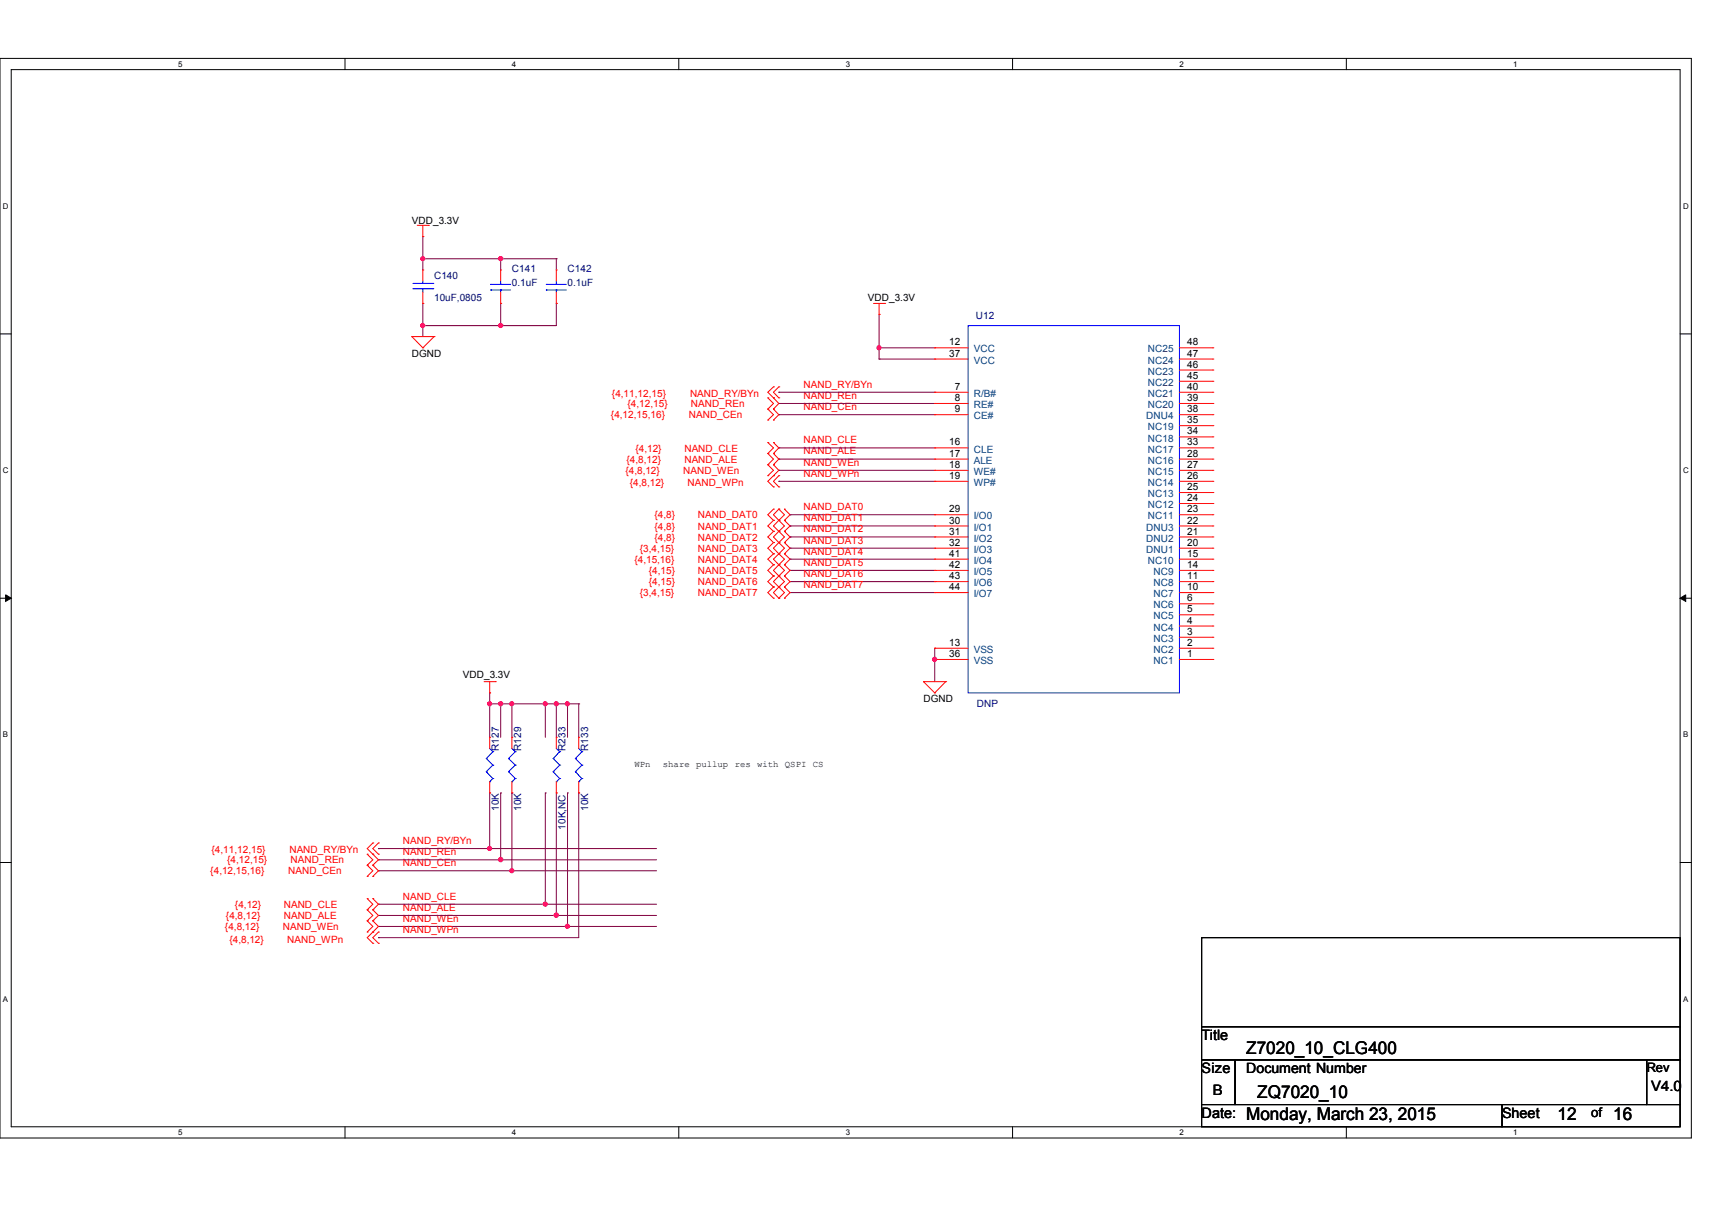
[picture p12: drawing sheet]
<svg xmlns="http://www.w3.org/2000/svg" width="297mm" height="210mm" viewBox="0 0 297 210" stroke-linecap="round" stroke-linejoin="round" font-family="sans-serif">
<path d="M0 10.1h293.5v187.3h-293.5zM1.9 12.1h289.6v183.4h-289.6z" fill="none" stroke="#000" stroke-width=".17"/>
<g fill="#fff">
<path d="M30.9 10.3h.7v1.5h-.7z"/>
<path d="M30.9 195.7h.7v1.5h-.7z"/>
</g>
<path d="M59.9 10.1v2M59.9 195.5v1.9" fill="none" stroke="#000" stroke-width=".17"/>
<g fill="#fff">
<path d="M88.8 10.3h.7v1.5h-.7z"/>
<path d="M88.8 195.7h.7v1.5h-.7z"/>
</g>
<path d="M117.8 10.1v2M117.8 195.5v1.9" fill="none" stroke="#000" stroke-width=".17"/>
<g fill="#fff">
<path d="M146.7 10.3h.7v1.5h-.7z"/>
<path d="M146.7 195.7h.7v1.5h-.7z"/>
</g>
<path d="M175.7 10.1v2M175.7 195.5v1.9" fill="none" stroke="#000" stroke-width=".17"/>
<g fill="#fff">
<path d="M204.6 10.3h.8v1.5h-.8z"/>
<path d="M204.6 195.7h.8v1.5h-.8z"/>
</g>
<path d="M233.6 10.1v2M233.6 195.5v1.9" fill="none" stroke="#000" stroke-width=".17"/>
<g fill="#fff">
<path d="M262.6 10.3h.7v1.5h-.7z"/>
<path d="M262.6 195.7h.7v1.5h-.7z"/>
<path d="M.5 35h.9v1.5h-.9z"/>
<path d="M292 35h.9v1.5h-.9z"/>
<path d="M.5 80.8h.9v1.5h-.9z"/>
<path d="M292 80.8h.9v1.5h-.9z"/>
</g>
<path d="M0 57.9h1.9M291.5 57.9h2" fill="none" stroke="#000" stroke-width=".17"/>
<g fill="#fff">
<path d="M.5 126.7h.9v1.5h-.9z"/>
<path d="M292 126.7h.9v1.5h-.9z"/>
</g>
<path d="M0 103.8h1.9M291.5 103.8h2" fill="none" stroke="#000" stroke-width=".17"/>
<path d="M1 103.2l.9 .6-.9 .5zM291.5 103.8l1-.6v1.1z" fill="#000" stroke="#000" stroke-width=".17"/>
<g fill="#fff">
<path d="M.5 172.5h.9v1.5h-.9z"/>
<path d="M292 172.5h.9v1.5h-.9z"/>
</g>
<path d="M0 149.6h1.9M291.5 149.6h2M208.5 162.7h83v15.4h-83zM208.5 178.1h83v5.8h-83zM208.5 183.9h5.8v7.7h-5.8zM208.5 191.6h52.1v3.9h-52.1zM214.3 183.9h71.4v7.7h-71.4zM260.6 191.6h30.9v3.9h-30.9zM285.7 183.9h5.8v7.7h-5.8z" fill="none" stroke="#000" stroke-width=".17"/>
<g fill="none" stroke="#800040" stroke-width=".17">
<path d="M73.4 44.9h.1M73.4 52.6h.1M73.4 56.5h.1M73.4 41h.1M73.4 41v5.8M73.4 52.6v5.8M73.4 44.9h23.1M86.9 52.6h.1M86.9 44.9h.1M86.9 56.5h.1M86.9 44.9v1.9M86.9 52.6v3.9"/>
<path d="M96.5 44.9h.1M96.5 52.6h.1M96.5 52.6v3.9h-23.1M96.5 44.9v1.9M152.5 54.5h.1M152.5 54.5v7.8M135.1 79.6h.1M135.1 77.7h.1M135.1 71.9h.1M135.1 70h.1M135.1 68h.1M135.1 79.6h27.1"/>
<path d="M135.1 77.7h27.1M135.1 71.9h27.1M135.1 70h27.1M135.1 68h27.1M152.5 60.3h.1M152.5 62.3h.1M152.5 60.3h9.7M152.5 62.3h9.7M135.1 81.6h.1M135.1 83.5h.1M135.1 81.6h27.1M135.1 83.5h27.1"/>
<path d="M137.1 89.3h.1M137.1 91.2h.1M137.1 93.1h.1M137.1 95.1h.1M137.1 97h.1M137.1 98.9h.1M137.1 89.3h25.1M137.1 91.2h25.1M137.1 93.1h25.1M137.1 95.1h25.1M137.1 97h25.1M137.1 98.9h25.1"/>
<path d="M137.1 100.9h.1M137.1 102.8h.1M137.1 100.9h25.1M137.1 102.8h25.1M162.2 114.4h.1M162.2 112.5h.1M162.2 112.5v5.8M85 122.1h.1M85 120.2h.1M85 137.6h.1M85 122.1h15.4M85 120.2v7.7"/>
<path d="M85 137.6v9.6M86.9 122.1h.1M86.9 137.6h.1M86.9 122.1v5.8M86.9 137.6v11.6M88.8 122.1h.1M88.8 137.6h.1M88.8 122.1v5.8M88.8 137.6v13.5M94.6 122.1h.1M94.6 137.6h.1M94.6 122.1v5.8"/>
<path d="M94.6 137.6v19.3M96.5 122.1h.1M96.5 137.6h.1M96.5 122.1v5.8M96.5 137.6v21.2M98.5 122.1h.1M98.5 137.6h.1M98.5 122.1v5.8M98.5 137.6v23.1M100.4 122.1h.1M100.4 137.6h.1M100.4 137.6v25.1h-34.7"/>
<path d="M100.4 122.1v5.8M65.7 158.8h.1M65.7 156.9h.1M65.7 151.1h.1M65.7 149.2h.1M65.7 147.2h.1M65.7 158.8h48.2M65.7 156.9h48.2M65.7 151.1h48.2M65.7 149.2h48.2M65.7 147.2h48.2M85 147.2h.1"/>
<path d="M86.9 149.2h.1M88.8 151.1h.1M94.6 156.9h.1M96.5 158.8h.1M65.7 160.7h.1M65.7 162.7h.1M65.7 160.7h48.2M98.5 160.7h.1"/>
</g>
<g fill="#f0f" stroke="#f0f" stroke-width=".17">
<circle cx="86.9" cy="56.5" r=".37"/>
<circle cx="73.3" cy="56.5" r=".36"/>
<circle cx="152.5" cy="60.3" r=".36"/>
<circle cx="162.2" cy="114.4" r=".36"/>
<circle cx="86.9" cy="44.9" r=".37"/>
<circle cx="73.3" cy="44.9" r=".36"/>
<circle cx="94.6" cy="156.8" r=".36"/>
<circle cx="88.8" cy="151" r=".36"/>
<circle cx="86.9" cy="149.1" r=".38"/>
<circle cx="84.9" cy="147.2" r=".36"/>
<circle cx="88.8" cy="122.1" r=".36"/>
<circle cx="86.9" cy="122.1" r=".37"/>
<circle cx="84.9" cy="122.1" r=".36"/>
<circle cx="96.5" cy="122.1" r=".37"/>
<circle cx="94.6" cy="122.1" r=".36"/>
<circle cx="98.4" cy="122.1" r=".36"/>
<circle cx="96.5" cy="158.8" r=".38"/>
<circle cx="98.4" cy="160.7" r=".36"/>
</g>
<g fill="none" stroke="#f00" stroke-width=".17">
<path d="M72.4 39.1h1.9M73.4 39.1v1.9M74.3 39.1h.1M71.5 58.4h.1M71.5 58.4h3.8M71.5 58.4l1.9 1.9M73.4 41h.1M73.4 46.8h.1M73.4 52.6h.1M73.4 46.8v1.9M73.4 50.7v1.9M75.3 58.4h.1"/>
<path d="M75.3 58.4l-1.9 1.9M86.9 52.6h.1M86.9 46.8h.1M86.9 46.8v1.9M86.9 50.7v1.9M96.5 52.6h.1M96.5 46.8h.1M96.5 46.8v1.9M96.5 50.7v1.9M151.6 52.6h1.9M152.5 54.5h.1M152.5 52.6v1.9"/>
<path d="M153.5 52.6h.1M73.4 60.3h.1M133.2 72.9h.1M133.2 71h.1M133.2 69h.1M133.2 78.7h.1M133.2 76.8h.1M133.2 71l1 .9-1 1M133.2 69l1 1-1 1M133.2 76.8l1 .9-1 1M133.2 78.7l1 .9-1 1M134.2 71h.1"/>
<path d="M134.2 72.9h.1M134.2 69h.1M134.2 67.1h.1M134.2 76.8h.1M134.2 78.7h.1M134.2 71l.9 .9-.9 1M134.2 69l.9 1-.9 1M134.2 67.1l-1 .9 1 1M134.2 76.8l.9 .9-.9 1M134.2 78.7l.9 .9-.9 1M135.1 67.1h.1M135.1 69h.1"/>
<path d="M135.1 67.1l-.9 .9 .9 1M162.2 68h.1M162.2 70h.1M162.2 71.9h.1M162.2 60.3h.1M162.2 77.7h.1M162.2 79.6h.1M162.2 62.3h.1M162.2 68h5.8M162.2 70h5.8M162.2 71.9h5.8M162.2 60.3h5.8"/>
<path d="M162.2 77.7h5.8M162.2 79.6h5.8M162.2 62.3h5.8M204.6 68h5.8M204.6 70h5.8M204.6 71.9h5.8M204.6 60.3h5.8M204.6 77.7h5.8M204.6 79.6h5.8M204.6 75.8h5.8M204.6 73.8h5.8M204.6 62.3h5.8"/>
<path d="M204.6 66.1h5.8M204.6 64.2h5.8M210.4 79.6h.1M210.4 77.7h.1M210.4 75.8h.1M210.4 73.8h.1M210.4 71.9h.1M210.4 70h.1M210.4 68h.1M210.4 66.1h.1M210.4 64.2h.1M210.4 62.3h.1"/>
<path d="M210.4 60.3h.1M133.2 80.6h.1M133.2 82.5h.1M133.2 80.6l1 1-1 .9M134.2 80.6h.1M134.2 82.5h.1M134.2 84.5h.1M134.2 88.3h.1M134.2 90.3h.1M134.2 92.2h.1M134.2 94.1h.1M134.2 96.1h.1"/>
<path d="M134.2 98h.1M134.2 99.9h.1M134.2 80.6l.9 1-1.9 1.9 1 1M134.2 92.2l-1 .9 1 1M134.2 88.3l-1 1 1 1M134.2 90.3l-1 .9 1 1M134.2 98l-1 .9 1 1M134.2 94.1l-1 1 1 1M134.2 96.1l-1 .9 1 1M134.2 99.9l-1 1 1 .9M135.1 82.5h.1M135.1 84.5h.1"/>
<path d="M135.1 90.3h.1M135.1 88.3h.1M135.1 92.2h.1M135.1 94.1h.1M135.1 96.1h.1M135.1 98h.1M135.1 99.9h.1M135.1 82.5l-.9 1 .9 1M135.1 88.3l1 1-1 1M135.1 88.3l-.9 1 .9 1M135.1 90.3l1 .9-1 1M135.1 90.3l-.9 .9 1.9 1.9-1 1"/>
<path d="M135.1 92.2l-.9 .9 .9 1M135.1 94.1l1 1-1.9 1.9 .9 1M135.1 94.1l-.9 1 .9 1M135.1 96.1l1 .9-1 1M135.1 98l1 .9-1 1M135.1 98l-.9 .9 .9 1M135.1 99.9l1 1-1 .9M135.1 99.9l-.9 1 .9 .9M136.1 88.3h.1M136.1 90.3h.1M136.1 92.2h.1M136.1 94.1h.1"/>
<path d="M136.1 96.1h.1M136.1 98h.1M136.1 99.9h.1M136.1 88.3l1 1-1 1M136.1 92.2l1 .9-1 1M136.1 90.3l1 .9-1 1M136.1 94.1l1 1-1 1M136.1 98l1 .9-1 1M136.1 96.1l1 .9-1 1M136.1 99.9l1 1-1 .9M162.2 81.6h.1M162.2 83.5h.1"/>
<path d="M162.2 89.3h.1M162.2 91.2h.1M162.2 93.1h.1M162.2 95.1h.1M162.2 97h.1M162.2 98.9h.1M162.2 98.9h5.8M162.2 97h5.8M162.2 81.6h5.8M162.2 83.5h5.8M162.2 95.1h5.8M162.2 93.1h5.8"/>
<path d="M162.2 91.2h5.8M162.2 89.3h5.8M204.6 98.9h5.8M204.6 97h5.8M204.6 81.6h5.8M204.6 83.5h5.8M204.6 95.1h5.8M204.6 93.1h5.8M204.6 91.2h5.8M204.6 89.3h5.8M204.6 87.3h5.8M204.6 85.4h5.8"/>
<path d="M210.4 98.9h.1M210.4 97h.1M210.4 95.1h.1M210.4 93.1h.1M210.4 91.2h.1M210.4 89.3h.1M210.4 87.3h.1M210.4 85.4h.1M210.4 83.5h.1M210.4 81.6h.1M84 118.3h1.9M85 118.3v1.9"/>
<path d="M85.9 118.3h.1M134.2 101.8h.1M134.2 103.8h.1M134.2 101.8l-1 1 1 1M135.1 101.8h.1M135.1 103.8h.1M135.1 101.8l1 1-1 1M135.1 101.8l-.9 1 .9 1M136.1 101.8h.1M136.1 103.8h.1M136.1 101.8l1 1-1 1M160.2 118.3h.1"/>
<path d="M160.2 118.3h3.9M160.2 118.3l2 1.9M162.2 112.5h.1M162.2 114.4h.1M162.2 100.9h.1M162.2 102.8h.1M162.2 114.4h5.8M162.2 112.5h5.8M162.2 102.8h5.8M162.2 100.9h5.8M164.1 118.3h.1M164.1 118.3l-1.9 1.9"/>
<path d="M204.6 114.4h5.8M204.6 112.5h5.8M204.6 110.5h5.8M204.6 108.6h5.8M204.6 106.7h5.8M204.6 104.7h5.8M204.6 102.8h5.8M204.6 100.9h5.8M210.4 114.4h.1M210.4 112.5h.1M210.4 110.5h.1M210.4 108.6h.1"/>
<path d="M210.4 106.7h.1M210.4 104.7h.1M210.4 102.8h.1M210.4 100.9h.1M85 120.2h.1M85 127.9h.1M85 137.6h.1M85 127.9v2M85 135.6v2M88.8 127.9h.1M88.8 137.6h.1M88.8 127.9v2"/>
<path d="M88.8 135.6v2M96.5 127.9h.1M96.5 137.6h.1M96.5 127.9v2M96.5 135.6v2M100.4 127.9h.1M100.4 137.6h.1M100.4 127.9v2M100.4 135.6v2M162.2 120.2h.1M63.7 152h.1M63.7 150.1h.1"/>
<path d="M63.7 148.2h.1M63.7 157.8h.1M63.7 155.9h.1M63.7 159.7h.1M63.7 150.1l1 1-1 .9M63.7 148.2l1 1-1 .9M63.7 155.9l1 1-1 .9M63.7 157.8l1 1-1 .9M63.7 159.7l1 1-1 1M64.7 150.1h.1M64.7 152h.1M64.7 148.2h.1"/>
<path d="M64.7 146.2h.1M64.7 155.9h.1M64.7 157.8h.1M64.7 159.7h.1M64.7 150.1l1 1-1 .9M64.7 159.7l1 1-2 2 1 .9M64.7 146.2l-1 1 2 2-1 .9M64.7 155.9l1 1-1 .9M64.7 157.8l1 1-1 .9M65.7 146.2h.1M65.7 148.2h.1M65.7 146.2l-1 1 1 1"/>
<path d="M63.7 161.7h.1M64.7 161.7h.1M64.7 163.6h.1M65.7 161.7h.1M65.7 163.6h.1M65.7 161.7l-1 1 1 .9"/>
</g>
<g fill="none" stroke="#00f" stroke-width=".17">
<path d="M71.6 50.1h3.5M71.6 49.2h3.5M73.4 49.2h.1M73.4 50.1h.1M73.4 48.7v.5M73.4 50.1v.6M75.1 50.1h.1M75.1 49.2h.1M85.1 49.3h.1M85.1 50.3h.1M85.1 49.3h3.5M85.1 50.3h3.5"/>
<path d="M86.9 50.3h.1M86.9 49.3h.1M86.9 48.7v.6M86.9 50.3v.4M94.8 49.3h.1M94.8 50.3h.1M94.8 49.3h3.5M94.8 50.3h3.5M96.5 50.3h.1M96.5 49.3h.1M96.5 48.7v.6M96.5 50.3v.4"/>
<path d="M168 56.5h36.6v63.7h-36.6zM84.4 131.6h.1M84.4 133.9h.1M84.4 131.6l1.1 1.1M84.4 133.9l1.1 1.2M85 135.6h.1M85 129.9l.5 .5M85.5 130.4h.1M85.5 132.7h.1M85.5 135.1h.1M85.5 130.4l-1.1 1.2M85.5 132.7l-1.1 1.2"/>
<path d="M85.5 135.1l-.5 .5M88.2 131.6h.1M88.2 133.9h.1M88.2 131.6l1.2 1.1M88.2 133.9l1.2 1.2M88.8 135.6h.1M88.8 129.9l.6 .5M89.4 130.4h.1M89.4 132.7h.1M89.4 135.1h.1M89.4 130.4l-1.2 1.2M89.4 132.7l-1.2 1.2"/>
<path d="M89.4 135.1l-.6 .5M96 131.6h.1M96 133.9h.1M96 131.6l1.1 1.1M96 133.9l1.1 1.2M96.5 135.6h.1M96.5 129.9l.6 .5M97.1 130.4h.1M97.1 132.7h.1M97.1 135.1h.1M97.1 130.4l-1.1 1.2M97.1 132.7l-1.1 1.2"/>
<path d="M97.1 135.1l-.6 .5M99.8 131.6h.1M99.8 133.9h.1M99.8 131.6l1.2 1.1M99.8 133.9l1.2 1.2M100.4 135.6h.1M100.4 129.9l.6 .5M101 130.4h.1M101 132.7h.1M101 135.1h.1M101 130.4l-1.2 1.2M101 132.7l-1.2 1.2"/>
<path d="M101 135.1l-.6 .5"/>
</g>
<g font-size="3">
<text x="216.2" y="182.8">Z7020_10_CLG400</text>
<text x="218.1" y="190.5">ZQ7020_10</text>
<text x="216.2" y="194.4">Monday, March 23, 2015</text>
<text x="270.3" y="194.4">12</text>
<text x="279.9" y="194.4">16</text>
</g>
<g font-size="2.5">
<text x="208.5" y="180.4">Title</text>
<text x="208.5" y="186.1">Size</text>
<text x="210.4" y="190">B</text>
<text x="216.2" y="186.1">Document Number</text>
<text x="286.5" y="189.2">V4.0</text>
<text x="208.5" y="193.9">Date:</text>
<text x="260.6" y="193.9">Sheet</text>
</g>
<text font-size="2.3" x="276.1" y="193.7">of</text>
<text font-size="2.2" x="285.7" y="185.9">Rev</text>
<g font-size="1.7">
<text x="71.5" y="38.8">VDD_3.3V</text>
<text x="150.6" y="52.3">VDD_3.3V</text>
<text x="164.7" y="59.9">12</text>
<text x="206" y="59.9">48</text>
<text x="71.5" y="61.9">DGND</text>
<text x="164.7" y="61.9">37</text>
<text x="206" y="65.7">45</text>
<text x="206" y="63.8">46</text>
<text x="206" y="61.9">47</text>
<text x="165.7" y="67.6">7</text>
<text x="165.7" y="69.6">8</text>
<text x="165.7" y="71.5">9</text>
<text x="206" y="71.5">38</text>
<text x="206" y="69.6">39</text>
<text x="206" y="67.6">40</text>
<text x="164.7" y="77.3">16</text>
<text x="206" y="77.3">33</text>
<text x="206" y="75.4">34</text>
<text x="206" y="73.4">35</text>
<text x="164.7" y="79.2">17</text>
<text x="164.7" y="81.2">18</text>
<text x="164.7" y="83.1">19</text>
<text x="206" y="83.1">26</text>
<text x="206" y="81.2">27</text>
<text x="206" y="79.2">28</text>
<text x="164.7" y="88.9">29</text>
<text x="206" y="88.9">23</text>
<text x="206" y="86.9">24</text>
<text x="206" y="85">25</text>
<text x="164.7" y="90.8">30</text>
<text x="164.7" y="92.7">31</text>
<text x="164.7" y="94.7">32</text>
<text x="206" y="94.7">20</text>
<text x="206" y="92.7">21</text>
<text x="206" y="90.8">22</text>
<text x="164.7" y="96.6">41</text>
<text x="164.7" y="98.5">42</text>
<text x="164.7" y="100.5">43</text>
<text x="206" y="100.5">11</text>
<text x="206" y="98.5">14</text>
<text x="206" y="96.6">15</text>
<text x="164.7" y="102.4">44</text>
<text x="206" y="106.2">5</text>
<text x="206" y="104.3">6</text>
<text x="206" y="102.4">10</text>
<text x="164.7" y="112">13</text>
<text x="164.7" y="114">36</text>
<text x="206" y="114">1</text>
<text x="206" y="112">2</text>
<text x="206" y="110.1">3</text>
<text x="206" y="108.2">4</text>
<text x="80.3" y="117.5">VDD_3.3V</text>
<text x="160.2" y="121.8">DGND</text>
</g>
<g font-size="1.7" fill="#000080">
<text x="88.8" y="47.3">C141</text>
<text x="98.5" y="47.3">C142</text>
<text x="75.3" y="48.4">C140</text>
<text x="75.3" y="52.3">10uF,0805</text>
<text x="88.8" y="49.6">0.1uF</text>
<text x="98.5" y="49.6">0.1uF</text>
<text x="169.3" y="55.4">U12</text>
<text x="169.5" y="122.6">DNP</text>
<text x="86.6" y="130.2" transform="rotate(-90 86.6 130.2)">R127</text>
<text x="90.4" y="130.2" transform="rotate(-90 90.4 130.2)">R129</text>
<text x="98.1" y="130.2" transform="rotate(-90 98.1 130.2)">R233</text>
<text x="102" y="130.2" transform="rotate(-90 102 130.2)">R133</text>
<text x="86.6" y="140.6" transform="rotate(-90 86.6 140.6)">10K</text>
<text x="90.4" y="140.6" transform="rotate(-90 90.4 140.6)">10K</text>
<text x="98.1" y="143.9" transform="rotate(-90 98.1 143.9)">10K,NC</text>
<text x="102" y="140.6" transform="rotate(-90 102 140.6)">10K</text>
</g>
<g font-size="1.7" fill="#004080">
<text x="169" y="61.1">VCC</text>
<text x="169" y="63.1">VCC</text>
<text x="199.2" y="65">NC23</text>
<text x="199.2" y="63.1">NC24</text>
<text x="199.2" y="61.1">NC25</text>
<text x="169" y="68.8">R/B#</text>
<text x="169" y="70.8">RE#</text>
<text x="199.2" y="70.8">NC20</text>
<text x="199.2" y="68.8">NC21</text>
<text x="199.2" y="66.9">NC22</text>
<text x="169" y="72.7">CE#</text>
<text x="198.9" y="72.7">DNU4</text>
<text x="199.2" y="76.6">NC18</text>
<text x="199.2" y="74.6">NC19</text>
<text x="169" y="78.5">CLE</text>
<text x="169" y="80.4">ALE</text>
<text x="169" y="82.4">WE#</text>
<text x="199.2" y="82.4">NC15</text>
<text x="199.2" y="80.4">NC16</text>
<text x="199.2" y="78.5">NC17</text>
<text x="169" y="84.3">WP#</text>
<text x="199.2" y="88.2">NC12</text>
<text x="199.2" y="86.2">NC13</text>
<text x="199.2" y="84.3">NC14</text>
<text x="169" y="90.1">I/O0</text>
<text x="169" y="92">I/O1</text>
<text x="169" y="94">I/O2</text>
<text x="169" y="95.9">I/O3</text>
<text x="198.9" y="95.9">DNU1</text>
<text x="198.9" y="94">DNU2</text>
<text x="198.9" y="92">DNU3</text>
<text x="199.2" y="90.1">NC11</text>
<text x="169" y="97.8">I/O4</text>
<text x="169" y="99.8">I/O5</text>
<text x="169" y="101.7">I/O6</text>
<text x="199.2" y="97.8">NC10</text>
<text x="200.2" y="101.7">NC8</text>
<text x="200.2" y="99.8">NC9</text>
<text x="169" y="103.6">I/O7</text>
<text x="200.2" y="107.5">NC5</text>
<text x="200.2" y="105.6">NC6</text>
<text x="200.2" y="103.6">NC7</text>
<text x="169" y="113.3">VSS</text>
<text x="200.2" y="113.3">NC2</text>
<text x="200.2" y="111.4">NC3</text>
<text x="200.2" y="109.4">NC4</text>
<text x="169" y="115.2">VSS</text>
<text x="200.2" y="115.2">NC1</text>
</g>
<g font-size="1.7" fill="#f00">
<text x="106.2" y="68.9">{4,11,12,15}</text>
<text x="108.9" y="70.6">{4,12,15}</text>
<text x="119.7" y="68.9">NAND_RY/BYn</text>
<text x="119.9" y="70.6">NAND_REn</text>
<text x="139.4" y="71.1">NAND_CEn</text>
<text x="139.4" y="69.2">NAND_REn</text>
<text x="139.4" y="67.2">NAND_RY/BYn</text>
<text x="106" y="72.6">{4,12,15,16}</text>
<text x="119.5" y="72.6">NAND_CEn</text>
<text x="139.4" y="76.9">NAND_CLE</text>
<text x="108.5" y="82.2">{4,8,12}</text>
<text x="108.7" y="80.3">{4,8,12}</text>
<text x="110.2" y="78.4">{4,12}</text>
<text x="118.5" y="82.2">NAND_WEn</text>
<text x="118.7" y="78.4">NAND_CLE</text>
<text x="118.7" y="80.3">NAND_ALE</text>
<text x="139.4" y="80.8">NAND_WEn</text>
<text x="139.4" y="78.8">NAND_ALE</text>
<text x="139.4" y="82.7">NAND_WPn</text>
<text x="109.3" y="84.3">{4,8,12}</text>
<text x="113.5" y="89.9">{4,8}</text>
<text x="119.3" y="84.3">NAND_WPn</text>
<text x="121.1" y="89.9">NAND_DAT0</text>
<text x="139.4" y="88.5">NAND_DAT0</text>
<text x="111" y="95.7">{3,4,15}</text>
<text x="113.5" y="91.9">{4,8}</text>
<text x="113.5" y="93.8">{4,8}</text>
<text x="121.1" y="91.9">NAND_DAT1</text>
<text x="121.1" y="93.8">NAND_DAT2</text>
<text x="121.1" y="95.7">NAND_DAT3</text>
<text x="139.4" y="90.4">NAND_DAT1</text>
<text x="139.4" y="92.3">NAND_DAT2</text>
<text x="139.4" y="94.3">NAND_DAT3</text>
<text x="110.1" y="97.7">{4,15,16}</text>
<text x="112.6" y="99.6">{4,15}</text>
<text x="112.6" y="101.5">{4,15}</text>
<text x="121.1" y="97.7">NAND_DAT4</text>
<text x="121.1" y="99.6">NAND_DAT5</text>
<text x="121.1" y="101.5">NAND_DAT6</text>
<text x="139.4" y="96.2">NAND_DAT4</text>
<text x="139.4" y="98.1">NAND_DAT5</text>
<text x="139.4" y="100.1">NAND_DAT6</text>
<text x="139.4" y="102">NAND_DAT7</text>
<text x="111" y="103.4">{3,4,15}</text>
<text x="121.1" y="103.4">NAND_DAT7</text>
<text x="36.7" y="148.1">{4,11,12,15}</text>
<text x="39.4" y="149.8">{4,12,15}</text>
<text x="50.2" y="148.1">NAND_RY/BYn</text>
<text x="50.4" y="149.8">NAND_REn</text>
<text x="69.9" y="148.4">NAND_REn</text>
<text x="69.9" y="146.4">NAND_RY/BYn</text>
<text x="36.5" y="151.7">{4,12,15,16}</text>
<text x="50" y="151.7">NAND_CEn</text>
<text x="69.9" y="150.3">NAND_CEn</text>
<text x="39" y="161.3">{4,8,12}</text>
<text x="39.2" y="159.4">{4,8,12}</text>
<text x="40.8" y="157.5">{4,12}</text>
<text x="49.1" y="161.3">NAND_WEn</text>
<text x="49.2" y="157.5">NAND_CLE</text>
<text x="49.2" y="159.4">NAND_ALE</text>
<text x="69.9" y="159.9">NAND_WEn</text>
<text x="69.9" y="158">NAND_ALE</text>
<text x="69.9" y="156.1">NAND_CLE</text>
<text x="69.9" y="161.9">NAND_WPn</text>
<text x="39.8" y="163.5">{4,8,12}</text>
<text x="49.8" y="163.5">NAND_WPn</text>
</g>
<g font-size="1.6">
<text x="110.1" y="133">WPn</text>
<text x="115" y="133">share pullup res with QSPI CS</text>
</g>
<g font-size="1.4">
<text x="30.9" y="11.6">5</text>
<text x="88.8" y="11.6">4</text>
<text x="146.7" y="11.6">3</text>
<text x="204.6" y="11.6">2</text>
<text x="262.6" y="11.6">1</text>
<text x=".5" y="36.2">D</text>
<text x="292" y="36.2">D</text>
<text x=".5" y="82.1">C</text>
<text x="292" y="82.1">C</text>
<text x=".5" y="127.9">B</text>
<text x="292" y="127.9">B</text>
<text x=".5" y="173.8">A</text>
<text x="292" y="173.8">A</text>
<text x="30.9" y="196.9">5</text>
<text x="88.8" y="196.9">4</text>
<text x="146.7" y="196.9">3</text>
<text x="204.6" y="196.9">2</text>
<text x="262.6" y="196.9">1</text>
</g>
</svg>
